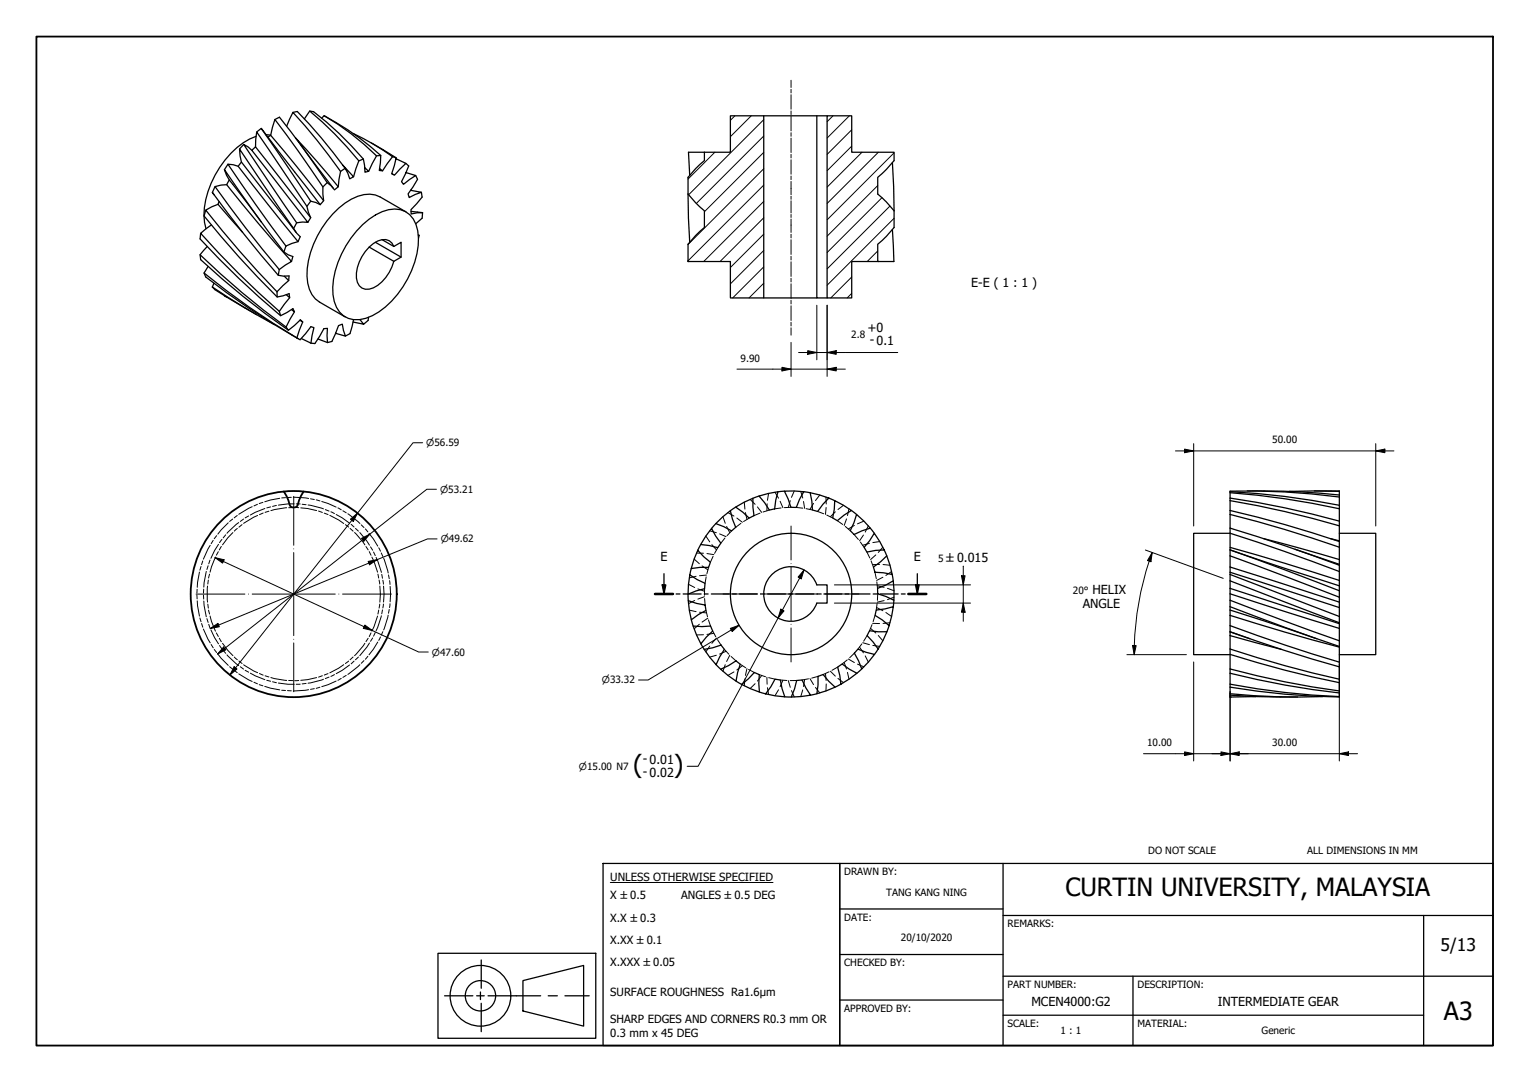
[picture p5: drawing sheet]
<svg xmlns="http://www.w3.org/2000/svg" width="420mm" height="297mm" viewBox="0 0 420 297" stroke-linecap="round" stroke-linejoin="round" font-family="sans-serif">
<!-- layer: Hatch (ISO) -->
<g fill="none" stroke="#000" stroke-width=".27">
<path d="M201.8 31.8l-1.2 1.2M206.3 31.8l-5.7 5.7M209.7 37.3l-18.5 18.6M209.7 32.9l-20.6 20.6M228.8 31.8l-1.7 1.6M233.2 31.8l-6.1 6.1M233.9 35.6l-6.8 6.8M196.3 41.8l-7.4 7.4M209.7 59.8l-12 12M209.7 55.3l-16.5 16.5M209.7 50.8l-20.8 20.8M209.7 46.3l-20.8 20.8"/>
<path d="M209.7 41.8l-16.3 16.3M233.9 40.1l-6.8 6.8M236.7 41.8l-9.6 9.6M241 50.9l-13.9 13.9M241.2 41.8l-14.1 14.1M242.2 54.3l-15.1 15M244.4 56.6l-17.3 17.2M245.5 59.9l-18.4 18.4M245.5 42l-18.4 18.4M209.7 77.8l-4 4M209.7 73.3l-8.5 8.5M209.7 68.8l-9.1 9.1"/>
<path d="M209.7 64.3l-9.1 9.1M233.9 76l-5.8 5.8M241 68.9l-2.9 2.9M233.9 80.5l-1.3 1.3"/>
</g>
<!-- layer: Hidden (ISO) -->
<g fill="none" stroke="#000" stroke-width=".27">
<path d="M204.4 137.9l.2 1.9M206 137.1l1.4 1.3M208 139.2l1.2 1.5M210.7 138.3l-.1 1.9M211.1 135.5l-.3 1.8M212.8 135.1l1 1.7M214.2 137.6l.8 1.8M214.5 139.4l-1.8 .3M217 137.4l-.5 1.9M217.2 139.3l-1.8 .1M218.1 134.8l-.8 1.7M218.7 139.3l1.8 .2"/>
<path d="M219.9 134.9l.5 1.8M220.7 137.7l.3 1.9M221.4 139.6l1.7 .4M223.4 138.2l-1 1.6M225.1 135.9l-1.2 1.5M226.8 136.4l.1 2M226.9 139.3l-.2 1.9M231.6 138.7l-1.5 1.2M233.1 139.7l-.4 1.8M190.6 153.5l1.4 1.3M191.2 158.2l-1.9 .4M191.3 151.8l1.9 .1"/>
<path d="M192.8 155.3l1.6 1.1M193.8 147.2l1.1 1.6M193.9 158.4l-.3 1.7M194 157.9l-1.9 .2M194.1 152l1.9 .3M194.6 155.8l-.5 1.7M194.9 145.7l1.8 .5M195.5 149.5l1.2 1.5M195.8 152.7l-.7 1.6M197.1 150.4l-.9 1.5M197.6 146.6l1.8 .7M198.5 141.8l.7 1.8"/>
<path d="M199.1 147.7l-1.1 1.4M199.5 144.5l.9 1.7M199.9 140.7l1.6 1M200.9 145.8l-1.2 1.2M202.3 142.2l1.6 1.2M203.5 143.7l-1.5 1.1M204.7 140.7l.4 1.9M205.7 142.2l-1.5 1M208.7 140.9l-1.6 .7M211.3 140l-1.7 .6M224.5 140.4l1.7 .7M227 141.4l1.7 .8"/>
<path d="M229.4 140.5l-1.4 1.4M229.9 142.9l1.5 1.1M232.1 144.5l1.4 1.2M232.5 142.5l-.7 1.8M234.5 146.7l1.2 1.4M234.6 144.2l-1.6 1M236.3 148.8l1 1.5M237.1 146.9l-1.1 1.6M237.2 143.1l-1.7 .7M238.1 151.6l.8 1.6M238.5 144.4l-.9 1.7M238.8 149.2l-1.9 .5"/>
<path d="M239.2 154l.7 1.7M240.3 157.1l.3 1.8M240.5 152.3l-1.4 1.3M240.8 159.7l.2 1.8M241.5 154.9l-1.9 .1M241.6 148.7l-1.9 .3M242.4 150.2l-1.2 1.5M242.4 158.5l-1.7 .8M242.5 155l1.9 .2M244.8 156.9l-1.5 1.1M189.1 160.4l1.7 .9M189.3 167.5l1.9 .4"/>
<path d="M190.8 164.8l-1.7 .9M191.6 161.7l1.8 .6M192 171.4l-1.4 1.2M192.1 168.1l1.9 .2M193.2 174.3h-1.9M193.4 163.8l-1.8 .7M193.5 161.6v1.8M193.5 164.3l.1 1.8M193.9 167.6l.4 1.7M194.4 169.7l-1.6 1.1M194.5 170.2l.6 1.7M194.9 177.4l-1.1 1.6"/>
<path d="M195.7 173.2l.9 1.6M196 173.9l-1.9 .3M196.7 179.9l-1.8 .5M196.7 175.2l-1.2 1.4M197 175.6l1 1.5M198.9 178.3l1.2 1.3M199.4 178.8l-1.8 .8M200.4 179.9l-.9 1.7M234.6 179.3l-1.3 1.3M236 177.7l1.1 1.5M236.7 176.8l-1.1 1.4M236.9 176.4l1.9 .6"/>
<path d="M238.1 174.5l-.9 1.5M239.1 172.5l1.4 1.3M239.5 171.5l-.7 1.7M239.6 171.1l1.9 .1M239.7 177.2l1.9 .3M240.3 168.9l-.5 1.8M240.7 166.8l1.7 .9M240.9 165.7l-.3 1.8M240.9 160.8l1.9 .4M241 163v1.8M241.2 174.5l1.2 1.4M242.8 164.9l-1.9 .4"/>
<path d="M243.3 168.1l1.5 1.1M243.7 161.5l1.8 .7M244.4 171l-1.9 .2M245.5 164l-1.8 .6M199.2 182.5l-.7 1.8M200.8 180.2l1.3 1.2M201.5 184.5l-1.6 .9M203.3 182.3l1.5 1M203.9 182.7l-1.6 1.2M204.6 186.4l-.2 1.9M205.1 183.5l-.4 1.9M205.6 183.8l1.5 .8"/>
<path d="M207.4 187.7l-1.4 1.3M208.5 185.2l1.7 .6M209.2 185.5l-1.2 1.5M210.6 185.9l.1 1.9M210.8 188.8l.3 1.9M211.1 186l1.7 .4M213.8 189.4l-1 1.6M214.3 186.7l1.8 .1M215 186.8l-.8 1.7M216.5 186.9l.5 1.8M217.3 189.6l.8 1.7M218.8 186.8h-1.8"/>
<path d="M220.4 189.4l-.5 1.8M221 186.6l-.3 1.9M222 186.4l-1.7 .3M222.4 186.3l1 1.6M223.9 188.7l1.2 1.5M224.6 185.7l-1.7 .5M226.7 184.9l.2 1.9M226.9 187.8l-.1 1.9M227.7 184.4l-1.7 .8M228 184.3l1.4 1.3M230 183.1l-1.5 .9M230.1 186.3l1.5 1.1"/>
<path d="M231.8 181.9l.7 1.8M232.7 181.2l-1.4 1.1M232.7 184.6l.4 1.9M233 180.9l1.6 1M235.5 182.3l1.7 .8M237.6 180.1l.9 1.7"/>
</g>
<!-- layer: Visible (ISO) -->
<g fill="none" stroke="#000" stroke-width=".35">
<path d="M66.9 39.6l-1.1 1.3M70.3 37.4a23.7 23.7 0 0 0-13.2 15.2 17.4 17.4 0 0 0-.5 10.2M71.7 35.2l-1.2 1M73.1 37l1.2 .1M73.6 37.6l.7-.5 7.2 8.7 7.4 9.3-1 1.1-16.2-21 13.6 20M74.3 37.1l1.2-4.3 6.5 8.8 6.7 9.7 .2 3.8M75.5 32.8l1.2-.6a268.2 268.2 0 0 1 13.2 17.9l1 .9 1 1.1 1-.8-5.9-7-5.8-6.4M78.7 34.7l1.7-3.8a159.4 159.4 0 0 1 13.1 16.2l-.6 4.2M80.4 30.9l1.2-.3a139.9 139.9 0 0 1 13.2 15.6l.7 1.3 .5 1.6 1.1-.6-2.9-3.1M82.5 39.7l9 12M83.6 32.6l1.4-2.1a98.3 98.3 0 0 1 13.5 13.7l-1.4 4.3M85 30.5l1.1 .2a89.1 89.1 0 0 1 13.7 13l.4 3.6 1-.3-1-.9"/>
<path d="M88.4 32.4l.6-.6a72.6 72.6 0 0 1 14.4 11l-2.2 4.2M89 31.8a77 77 0 0 1 15.6 10.9l-.4 4.1 .9 .1-.9-.6M97 36.7a67 67 0 0 1 10.8 6.3l-2.7 3.9M102 39.3l6.8 4-1.2 4.4 .7 .4 3.2-3.2-2.8-1.3M209.7 31.8h17.4M224.3 31.8v50h2.8M56.5 57.7l-.5 1.6a264.9 264.9 0 0 0 20.1 22.2l3.3-.9 .1 1.1-.9-.8M58.8 53.5l-.5-.7a322.7 322.7 0 0 0 18.1 22.8l1.4 .2h1.6l-.1 1.2M59.1 51.2l-.8 1.6M59.9 56.1l-3.4 1.6a278.6 278.6 0 0 0 19.6 22.4M60.2 55.3l-.3 .8 6.7 7.7M62.2 50.7l-3.1 .5a345.4 345.4 0 0 0 17.6 22.8"/>
<path d="M62.6 45.1l-1 1.5M63 49.4l-.8-1.3-.6-1.5a448.5 448.5 0 0 0 16.4 22.6l1.1 .7 1.3 .5-.3 1.4M65.4 45.6l-1.3-.4-1.5-.1 7.6 11.1 8.3 11.3M66.3 44.5l-.5-3.6 15.6 23.1 1 1-.6 1.3M69.2 41.3l-1.1-1-1.2-.7 14.6 21.6M70.2 40.3l.3-4.1 13.8 20.5 1 3.1M85.3 55.2l1.4 .4 1.2 .6M85.3 55.2l-1 1.5M89.9 50.1l-1.2 1.2M94.8 46.2l-1.3 .9M99.8 43.7l-1.3 .5M104.6 42.7l-1.2 .1"/>
<path d="M107.6 47.7l.4 .2M107.8 43l1 .3M111.5 44.9l.7 .7-1.9 4.3 .5 .7 3.4-2.4-2.7-.8M111.5 58.2l-7.1-4.1a7.8 7.8 0 0 0-7.9 .6 25.8 25.8 0 0 0-12.2 21.1 8.4 8.4 0 0 0 3.4 7.1l7.1 4.1M114.2 48.2l.5 1-2.6 4 .3 1 3.3-1.4-2.9-.5M115.7 52.8l.2 1.3-3 3.5v1.1l1.6-.3h1.5l-3.1-.4M116 58.4l-.1 1.5-1.7 1.5M188.9 53.3l2.2 2.4 2.3 2.2v4.6l-2.3 2.1-2.2 2.5 .2 4.7M188.9 53.3l.5 13.2M193.4 41.8v2.3l-2.3 2.2-2.2 2.4v4.6M193.4 41.8h7.2v-10h9.1v50h-9.1v-10h-11.5M193.4 41.8h-4.3l.3 6.3"/>
<path d="M245.1 44.7l.4 13.2M245.5 57.9l-2.1-2.5-2.4-2.1v-4.6l2.4-2.2 2.1-2.4v-2.3h-11.6v-10h-6.8v50h6.8v-10h7.3M245.5 57.9v4.6l-2.1 2.4-2.4 2.2v4.5l.2 .2M54.9 69.9l.2 1.4a214.4 214.4 0 0 0 24.1 19.4l3.3-2.9 .6 .6-.7-.5M55.1 64.1l-.2 1.5a234.9 234.9 0 0 0 22.2 21.1l3.3-2 .5 .9-.8-.6M56 75l.5 1a208.6 208.6 0 0 0 25.4 17M56.9 67.7l-2 2.2a218.7 218.7 0 0 0 23.7 19.9M57.1 73.2l-1.1 1.8a208.6 208.6 0 0 0 25.5 17.8M58 61.8l-2.9 2.3a238.4 238.4 0 0 0 21.6 21.4M58.3 78.8a202.2 202.2 0 0 0 17.1 10.3M58.3 78.8l.8 .7 11.4 6.9M58.7 77.8l-.4 1"/>
<path d="M71.8 61l-8.8-11.6-.8 1.3a438.9 438.9 0 0 0 17.9 21.1l-3.4 2.2M76.7 74l-.3 1.6M78.1 75.8l1.2 1.2-3.2 3.1M78.5 67.5l-.5 1.7M81.3 63.8l-15-19.3-.9 1.1 16.4 20.7-3.3 1.2M81.5 61.2l-.9 1.5M84.5 61l.8-1.2-15.1-19.5-1 1 15.3 19.7h-1.5l-1.5 .2M99.6 61.7a12.2 12.2 0 0 1 10.3-4.2 6.5 6.5 0 0 1 4.8 5.8 24.2 24.2 0 0 1-7.2 19.4 13.7 13.7 0 0 1-10.4 5.1 6.8 6.8 0 0 1-5.7-6.9 25.2 25.2 0 0 1 8.2-19.2zM101.4 67.8l6.7 3.9M103.1 66.5l7 4.1M104.9 65.8l3.2 1.9M108.1 67.7l2-1.2v4.1l-2 1.1"/>
<path d="M108.1 67.7a2.93 2.93 0 0 0-4.4-1.5 11.4 11.4 0 0 0-5.8 10.1 3 3 0 0 0 4.6 2.7 11.5 11.5 0 0 0 5.6-7.3M114.9 64.5l.2 .1-.2 .8M188.9 71.6l.2 .2M245.1 63l.4 8.8h-4.3M61.6 81.2l.8 .4M76.1 80.1v1.4M76.7 85.5l.4 1.2M78.6 89.8l.6 .9M79.5 81.7l-2.8 3.8M80.9 85.6l-2.3 4.2M81.5 92.8l.9 .5 3-3.6 .8 .2-.8 4.3M82.7 92.9l2.7 1.3"/>
<path d="M83.1 88.4l-1.6 4.4M87.3 93.1l2.6 .9M89.9 94v-3.9l-1 .1-2.4 4.1-1.1-.1M92.2 91.5l2.7 .8-.9-3.3-1 .4-1.9 4.3-1.2 .3M97.1 87.8l-1 3.8-1.2 .7M98.8 87.7l1.1 1.3-2.9-.6M101.2 87.1l-.1 .9-1.2 1M209.7 81.8h14.6M202 139.2l4.8-2.4v2.4l.3 2.4-1.4 .6-1.7-1.6zM202 139.2l-1.4 1M208.4 136.2l5.2-1.2-.6 2.3-.3 2.4-1.4 .3-1.3-2zM208.4 136.2l-1.6 .6"/>
<path d="M215.4 134.8l5.3 .2-1.1 2.1-.9 2.2h-1.5l-.8-2.3zM215.4 134.8l-1.8 .2M220.7 135l1.8 .3M222.5 135.3l5.1 1.4-1.7 1.8-1.4 1.9-1.4-.4-.2-2.4zM227.6 136.7l1.6 .7M229.2 137.4l4.6 2.7-2 1.3-1.9 1.5-1.2-.7 .4-2.4zM337.8 137.4a258 258 0 0 1 30 7M337.8 135.3a213.2 213.2 0 0 1 30 4.4M337.8 136.7a242.6 242.6 0 0 1 30 6.4M337.8 135a205.4 205.4 0 0 1 30 3.7M342.5 134.8a210 210 0 0 1 25.3 1.1M360.9 134.8h6.9v56.5a197.8 197.8 0 0 1-30-2.7"/>
<path d="M367.8 136.4a191.7 191.7 0 0 0-30-1.6v11.6M367.8 134.9h-13.8M189.4 157.8l2 1.3 2.2 1-.1 1.5-2.3 .6-2.3 .9zM189.8 156.1l-.4 1.7M192.4 149.5l-.8 1.6 1.6 1.7 1.9 1.5-.5 1.5h-2.4l-2.4 .3 1.8-5M195.4 145.1l1.1 2.1 1.5 1.9-.9 1.3-2.3-.6-2.4-.3zM196.6 143.7l4-3.5 .5 2.3 .9 2.3-1.1 1-2.1-1.2zM196.6 143.7l-1.2 1.4M211.8 157.9a7.5 7.5 0 0 1 12.5 2.7h2.8v5h-2.8a7.5 7.5 0 0 1-11 3.9 7.5 7.5 0 0 1-1.5-11.6zM233.8 140.1l1.4 1.1M235.2 141.2l3.8 3.8-2.3 .7-2.2 1-1-1 1-2.2zM239 145l1.1 1.4"/>
<path d="M239.9 155.7l1.9-1.4 1.7-1.7 1.5 5.1-2.3-.5-2.4-.1zM240.1 146.4l2.7 4.6-2.4 .1-2.3 .5-.8-1.3 1.5-1.9zM242.8 151l.7 1.6M245 157.7l.3 1.8M337.8 146.4h-10v33.3h10M337.8 141.2a342.5 342.5 0 0 1 30 9M337.8 145a475.5 475.5 0 0 1 30 10.2M337.8 140.1a315.9 315.9 0 0 1 30 8.6M337.8 159.5l30 11.5M337.8 157.1l30 9.7M337.8 155.7l30 9.6M337.8 152.6l30 11.4"/>
<path d="M337.8 157.7l30 11.5M337.8 146.4v4.6M337.8 151l30 11.2M337.8 151l30 9.8M337.8 150.3l15 4.3 15 4.7M337.8 146.4a541.8 541.8 0 0 1 30 10.5M337.8 151v40.4M347 147.9l20.8 5.7M355.6 150.8l12.2 4.1M365.4 147.9l2.4 .6M367.8 146.4h10v33.3h-10M188.9 163.1l.1 1.8"/>
<path d="M189 164.9l2.3 .8 2.3 .4 .3 1.5-2.1 1.1-2 1.5zM189.8 170.2l.5 1.7M190.3 171.9l2.4 .1 2.4-.1 .6 1.3-1.7 1.7-1.5 1.8zM192.5 176.7l.9 1.6M193.4 178.3l2.3-.5 2.3-.7 .9 1.2-1.3 2-1 2.2zM235.6 178.2l2.2 .9 2.4 .5-3.6 4-.8-2.2-1.2-2.1zM238.8 173.2l2.4 .2h2.4l-2.4 4.8-1.4-2-1.7-1.7zM240.6 167.5l2.4-.3 2.3-.6-1.1 5.2-1.9-1.6-2-1.3zM241 161.5l2.2-.9 2.1-1.1 .2 5.3-2.2-1-2.3-.8zM241.2 178.2l-1 1.5M244.2 171.8l-.6 1.6M245.5 164.8l-.2 1.8"/>
<path d="M337.8 179.6a282.9 282.9 0 0 0 30 7.8M337.8 174.5l14 3.8M337.8 173.4a401.8 401.8 0 0 0 30 9.7M337.8 178.2a305 305 0 0 0 30 8.3M337.8 168.9a580.6 580.6 0 0 0 30 8.8M337.8 166.6l15 5.6 15 5.3M337.8 171.8a454.5 454.5 0 0 0 30 10M337.8 163l30 9.5M337.8 161.5l30 9.7M337.8 164.8l15 5.7 15 5.4M337.8 167.5l23.8 7.9M337.8 173.5l5.4 1.9"/>
<path d="M196.6 182.5l1.3 1.2M197.9 183.7l2.2-1 2-1.3 1.2 .9-.7 2.3-.5 2.4zM202.1 187l1.6 .9M203.7 187.9l1.8-1.5 1.6-1.8 1.4 .6-.1 2.4 .1 2.4zM208.5 190l1.8 .5M212.8 186.4l1.5 .3 .5 2.3 .7 2.3-5.2-.8 1.4-1.9zM215.5 191.3l1.8 .1M218.8 186.8l1.5-.1 1 2.1 1.3 2-5.3 .6 .9-2.3zM224.3 190.5l-1.7 .3M224.6 185.7l1.4-.5 1.6 1.8 1.7 1.6-5 1.9 .3-2.4zM230.9 187.8l-.3-2.3-.6-2.4 1.3-.8 1.9 1.4 2.1 1.1-2.1 1.6-3.9 2.2M236.6 183.7l-1.3 1.1"/>
<path d="M337.8 190.8l7 .4 11.5 .2M337.8 190.5a189.9 189.9 0 0 0 25.4 .7M337.8 184.8a225.7 225.7 0 0 0 30 5.4M337.8 187.8a202 202 0 0 0 30 3.4M337.8 183.6a236.7 236.7 0 0 0 30 6.1M337.8 191.4h.1M344.8 191.2l-7 .2"/>
<circle cx="217.2" cy="163.1" r="16.7"/>
</g>
<circle cx="337.8" cy="191.4" r=".17" fill="#000"/>
<!-- layer: Section Line (ISO) -->
<g fill="none" stroke="#000" stroke-width=".35">
<path d="M182.3 157.5v5.6M251.9 157.5v5.6M179.9 163.1h4.9M181.8 160.6h1l-.5 2.5zM185.7 163.1h1M187.6 163.1h4.9M193.4 163.1h1.1M195.3 163.1h5M201.1 163.1h1.1M203.1 163.1h4.9M208.9 163.1h1M210.8 163.1h4.9"/>
<path d="M216.6 163.1h1.1M218.5 163.1h5M224.3 163.1h1.1M226.3 163.1h4.9M232.1 163.1h1M234 163.1h4.9M239.8 163.1h1M241.7 163.1h4.9M247.5 163.1h1.1M249.4 163.1h5M251.4 160.6h1l-.5 2.5z"/>
</g>
<path d="M179.9 163.1h4.9M249.4 163.1h5" fill="none" stroke="#000" stroke-width=".7"/>
<g fill="#000">
<path d="M181.8 160.6h1l-.5 2.5z" fill-rule="evenodd"/>
<path d="M251.4 160.6h1l-.5 2.5z" fill-rule="evenodd"/>
</g>
<!-- layer: Border (ISO) -->
<path d="M10 10h400v277h-400z" fill="none" stroke="#000" stroke-width=".5"/>
<!-- layer: Title (ISO) -->
<g fill="none" stroke="#000" stroke-width=".35">
<path d="M165.6 237h65v50h-65zM230.6 237h179.4v50h-179.4zM275.5 237v50M230.6 249.5h44.9M275.5 251.3h134.5M391 251.3v35.7M120.3 261.7h43.3v23.3h-43.3zM122.1 273.4h7.8M130.9 273.4h2.1M131.9 272.3v2.1M132.2 263.5v7.8M132.2 275.4v7.8"/>
<path d="M134 273.4h14.5M143.6 269.2l16.7-4.2v16.7l-16.7-4.2zM150.5 273.4h2.6M155.1 273.4h6.7M230.6 274.5h44.9M230.6 262h44.9M275.5 278.7h115.5M275.5 268h134.5M311.1 268v19"/>
<circle cx="131.9" cy="273.4" r="8.3"/>
<circle cx="131.9" cy="273.4" r="4.2"/>
</g>
<path d="M167.6 242.3h44.7" fill="none" stroke="#000" stroke-width=".27"/>
<!-- layer: Sketch Geometry (ISO) -->
<g fill="none" stroke="#000" stroke-width=".5">
<path d="M77.9 134.9l1.3 2.5 .4 1.3a1.27 1.27 0 0 0 2.2 0l.3-1.3 1.3-2.5"/>
<circle cx="80.7" cy="163.1" r="28.3"/>
</g>
<g fill="none" stroke="#000" stroke-width=".27">
<path d="M69.3 139.1l-3.7 2.1M70.7 138.5l-1 .4M72.2 137.9l-1 .3M72.7 139.6l-3.9 1.8M74.3 139.2l-1 .2M75.9 138.7l-1.1 .3M76.8 136.8l-4.1 1M78.4 136.6l-1 .1M78.7 139.4l-4.3 .8M80 136.5l-1.1 .1M80.4 139.3l-1.1 .1M80.5 136.5l4.3 .3"/>
<path d="M80.8 138.3l-4.4 .4M80.9 139.3l1.1 .1M81.3 138.3l1.1 .1M82.6 139.4l4.3 .8M83 138.4l1.1 .2M84.6 138.6l4.2 1.1M85.3 136.9l1 .2M86.8 137.2l1.1 .3M88.4 137.7l3.9 1.5M89.3 139.9l1.1 .4M92.8 139.4l.9 .6M54.8 157l-.6 4.2"/>
<path d="M55.2 155.5l-.3 1M55.7 154l-.3 1M56.6 156.9l-.6 4.3M57.2 155.3l-.4 1M57.2 159.2l-.1 1.1M57.5 157.6l-.2 1.1M57.7 153.8l-.4 1M57.7 149.7l-1.8 3.8M58.5 148.3l-.5 .9M59.2 152.9l-1.5 4.2M59.5 147.1l-.7 .8M60 151.5l-.6 .9"/>
<path d="M60 149.4l-2.1 3.9M60.8 150l-.6 1M60.9 148.1l-.6 .9M62 146.8l-.7 .9M62.7 143.5l-2.9 3.1M63.9 142.5l-.8 .6M64 146.2l-1.5 1.5-1.4 1.9M65.1 141.5l-.8 .7M65.2 145.1l-.9 .7M65.6 143.5l-3.3 2.9M66.5 144l-.9 .7M66.9 142.5l-.9 .6"/>
<path d="M68.3 141.6l-1 .6M70.7 141.5l-3.8 2.2M72.3 140.8l-1 .5M73.8 140.3l-1 .4M87.5 140.3l1 .4M89 140.9l1.1 .4M90.6 141.5l3.8 2.2M90.9 140.5l.9 .5M92.3 141.3l3.7 2.3M94.2 140.2l.9 .6M94.8 144l.9 .7M95.5 141.1l3.3 2.6"/>
<path d="M96.1 145.1l.9 .7M96.4 143.9l.8 .8M97.4 146.2l2.8 3.4M97.6 145.1l.8 .7M98.8 146.2l2.7 3.5M99.2 144.1l.8 .7M100.3 145.2l.7 .8M100.5 150l.6 1M101.3 146.4l2.4 3.5M101.4 151.4l.5 1M101.8 150.1l.5 .9M102.1 152.9l1.6 4.2"/>
<path d="M102.6 151.5l.4 1M103.3 153l1.4 4.1M103.8 157.6l.2 1.1M104 150.4l.5 .9M104.1 159.2l.2 1.1M104.7 151.8l.4 1M104.8 157.7l.2 1M105.1 159.3l.2 1.1M105.4 153.3l1.2 4M106.7 157.8l.2 1.1M107 159.4l.1 1M54.1 163.4v1"/>
<path d="M54.1 161.8v1M54.2 164.9l.6 4.2M54.9 169.7l.3 1M55.4 171.2l.3 1M55.9 172.7l1.8 3.8M55.9 163.4v1.1M55.9 161.7v1.1M56 165l.6 4.3M56.8 169.8l.4 1.1M57 160.9v4.4M57.1 165.8l.1 1.1M57.3 167.5l.2 1.1"/>
<path d="M57.3 171.4l.4 1M57.7 169.1l1.5 4.2M57.9 172.9l2.1 3.9M58 176.9l.5 .9M58.8 178.3l.7 .8M59.4 173.8l.6 .9M59.8 179.5l2.9 3.2M60.2 175.2l.6 1M60.3 177.2l.6 .9M61.1 176.6l1.4 1.9 1.5 1.5M61.3 178.5l.7 .9M62.3 179.8l3.3 2.9"/>
<path d="M100.2 176.6l-2.8 3.4M101.1 175.2l-.6 .9M101.5 176.5l-2.7 3.5M101.9 173.8l-.5 .9M102.3 175.1l-.5 1M103 173.7l-.4 .9M103.7 169.1l-1.6 4.2M103.7 176.3l-2.4 3.5M104 167.5l-.2 1.1M104.3 165.9l-.2 1M104.3 160.9l.2 2.2-.2 2.2M104.5 174.9l-.5 .9"/>
<path d="M104.7 169l-1.4 4.2M105 167.4l-.2 1.1M105.1 173.4l-.4 1M105.3 165.8l-.2 1.1M105.3 160.9l.2 2.2-.2 2.2M106.6 168.9l-1.2 4M106.9 167.3l-.2 1.1M107.1 165.7l-.1 1.1M107.1 161v4.2M63.1 183l.8 .7M64.3 184l.8 .7M64.3 180.4l.9 .7"/>
<path d="M65.6 185l3.7 2.1M65.6 181.5l.9 .7M66 183l.9 .7M66.9 182.5l3.8 2.2M67.3 184l1 .5M68.8 184.8l3.9 1.8M69.7 187.3l1 .4M71.2 188l1 .3M71.3 184.9l1 .4M72.7 188.4l4.1 1M72.8 185.5l1 .3M73.3 186.8l1 .2"/>
<path d="M74.4 186l4.3 .8M74.8 187.2l1.1 .2M76.4 187.5l4.4 .4M77.4 189.5l1 .1M78.9 189.6l1.1 .1M79.3 186.8h1.1M82 186.8l-1.1 .1M82.4 187.8l-1.1 .1M84.1 187.6l-1.1 .2M84.8 189.3l-4.3 .4M86.3 189.1l-1 .1M86.9 186l-4.3 .8"/>
<path d="M87.9 188.7l-1.1 .3M88.5 185.5l-1 .4M88.8 186.5l-4.2 1M90.1 184.9l-1.1 .4M90.4 185.9l-1.1 .4M91.8 185.2l-.9 .5M92.3 187l-3.9 1.5M93.7 186.2l-.9 .6M94.4 182.5l-3.8 2.2M95.1 185.4l-.9 .6M95.7 181.5l-.9 .7M96 182.6l-3.7 2.3"/>
<path d="M97 180.4l-.9 .7M97.2 181.5l-.8 .7M98.4 180.4l-.8 .7M98.8 182.5l-3.3 2.6M100 181.4l-.8 .7M101 180.2l-.7 .8"/>
</g>
<!-- layer: Center Mark (ISO) -->
<g fill="none" stroke="#000" stroke-width=".27">
<path d="M80.7 136.3v13.4M80.7 150.7h.1M80.7 151.7v22.8M217.2 144.4v9.3M217.2 154.7h.1M217.2 155.7v14.7M53.8 163.1h13.5M68.3 163.1h.1M69.3 163.1h22.8M80.7 175.5h.1M80.7 176.5v13.4M93.1 163.1h.1"/>
<path d="M94.1 163.1h13.4M198.6 163.1h9.3M208.9 163.1h.1M209.9 163.1h14.7M217.2 171.4h.1M217.2 172.4v9.3M225.6 163.1h.1M226.6 163.1h9.3"/>
</g>
<!-- layer: Dimension (ISO) -->
<g fill="none" stroke="#000" stroke-width=".27">
<path d="M217.2 94v9.3M219.3 96.8h27.2M221.8 96.3l2.5 .5-2.5 .5zM224.3 83.8v15M227.1 96.8l2.5-.5v1zM227.1 83.8v19.5M202.4 101.3h29.7M214.7 100.8l2.5 .5-2.5 .5zM227.1 101.3l2.5-.5v1zM116.1 121.6h-2.7l-50.3 63.7M119.9 134.3h-2.7l-57.4 45.2M322.8 123.8h60"/>
<path d="M325.3 123.3l2.5 .5-2.5 .5zM327.8 121.8v22.6M377.8 123.8l2.5-.5v1zM377.8 121.8v22.6M59.1 153.1l2.4 .6-.4 .9zM59.1 153.1l55.9 25.9h2.6M96.2 142.5l2-1.6-1.2 2.3zM99.3 147.8l2.3-1.2-1.7 2zM101.1 154.1l2.5-.5-2.1 1.4zM120 147.9h-2.6l-59.7 24.7M220.8 156.5l-.8 2.4-.8-.5zM220.8 156.5l-29.1 53.9h-3"/>
<path d="M264 158.1h1l-.5 2.5zM264.5 155.4v15.2M314.5 151l21.4 7.8M316.4 151.7l-.3 2.5-1-.3zM316.4 151.7a81.8 81.8 0 0 0-4.9 28M57.7 172.6l2.1-1.5 .4 1zM61.4 177.6l.6 .8-2.2 1.1zM100.2 171.6l2.1 1.5-2.5-.6zM200.6 172.5l2.4-.8-1.9 1.7zM203 171.7l-25 15h-2.7M214.4 167.2l.9 .5-1.6 2zM229.1 165.6h37.4"/>
<path d="M229.1 160.6h37.4M264.5 165.6l.5 2.5h-1zM309.5 179.7h16.3M311 177.2h1l-.5 2.5zM64.3 183l.8 .7-2 1.6zM327.8 181.7v27.2M337.8 189.9v19M367.8 182.4v26.5M314 206.9h58.8M325.3 206.4l2.5 .5-2.5 .5zM335.3 206.4l2.5 .5-2.5 .5zM337.8 206.9l2.5-.5v1z"/>
<path d="M367.8 206.9l2.5-.5v1z"/>
</g>
<g fill="#000">
<path d="M221.8 96.3l2.5 .5-2.5 .5z" fill-rule="evenodd"/>
<path d="M227.1 96.8l2.5-.5v1z" fill-rule="evenodd"/>
<path d="M214.7 100.8l2.5 .5-2.5 .5z" fill-rule="evenodd"/>
<path d="M227.1 101.3l2.5-.5v1z" fill-rule="evenodd"/>
<path d="M325.3 123.3l2.5 .5-2.5 .5z" fill-rule="evenodd"/>
<path d="M377.8 123.8l2.5-.5v1z" fill-rule="evenodd"/>
<path d="M59.1 153.1l2.4 .6-.4 .9z" fill-rule="evenodd"/>
<path d="M96.2 142.5l2-1.6-1.2 2.3z" fill-rule="evenodd"/>
<path d="M99.3 147.8l2.3-1.2-1.7 2z" fill-rule="evenodd"/>
<path d="M101.1 154.1l2.5-.5-2.1 1.4z" fill-rule="evenodd"/>
<path d="M220.8 156.5l-.8 2.4-.8-.5z" fill-rule="evenodd"/>
<path d="M264 158.1h1l-.5 2.5z" fill-rule="evenodd"/>
<path d="M316.4 151.7l-.3 2.5-1-.3z" fill-rule="evenodd"/>
<path d="M57.7 172.6l2.1-1.5 .4 1z" fill-rule="evenodd"/>
<path d="M61.4 177.6l.6 .8-2.2 1.1z" fill-rule="evenodd"/>
<path d="M100.2 171.6l2.1 1.5-2.5-.6z" fill-rule="evenodd"/>
<path d="M200.6 172.5l2.4-.8-1.9 1.7z" fill-rule="evenodd"/>
<path d="M214.4 167.2l.9 .5-1.6 2z" fill-rule="evenodd"/>
<path d="M264.5 165.6l.5 2.5h-1z" fill-rule="evenodd"/>
<path d="M311 177.2h1l-.5 2.5z" fill-rule="evenodd"/>
<path d="M64.3 183l.8 .7-2 1.6z" fill-rule="evenodd"/>
<path d="M325.3 206.4l2.5 .5-2.5 .5z" fill-rule="evenodd"/>
<path d="M335.3 206.4l2.5 .5-2.5 .5z" fill-rule="evenodd"/>
<path d="M337.8 206.9l2.5-.5v1z" fill-rule="evenodd"/>
<path d="M367.8 206.9l2.5-.5v1z" fill-rule="evenodd"/>
</g>
<!-- layer: Centerline (ISO) -->
<g fill="none" stroke="#000" stroke-width=".27">
<path d="M217.2 22v2M217.2 24.5v1M217.2 26v4M217.2 30.5v1M217.2 32v3.9M217.2 36.4v1M217.2 37.9v4M217.2 42.4v1M217.2 43.9v3.9M217.2 48.3v1M217.2 49.8v3.7M217.2 53.9v.8"/>
<path d="M217.2 55.1v3.4M217.2 58.9v.8M217.2 60.1v3.7M217.2 64.3v1M217.2 65.8v4.1M217.2 70.4v1M217.2 71.9v4M217.2 76.4v1M217.2 77.9v4M217.2 82.4v1M217.2 83.9v4.1M217.2 88.5v1"/>
<path d="M217.2 90v2"/>
</g>
<g font-size="6.9">
<text x="173.9" y="212.3">(</text>
<text x="185.1" y="212.3">)</text>
<text x="292.6" y="246.1">CURTIN UNIVERSITY, MALAYSIA</text>
<text x="396.5" y="280">A3</text>
</g>
<text font-size="4.8" x="395.6" y="261.1">5/13</text>
<g font-size="3.4">
<text x="266.7" y="78.7">E-E ( 1 : 1 )</text>
<text x="238.2" y="91.1">+0</text>
<text x="238.9" y="94.6">- 0.1</text>
<text x="181.4" y="154">E</text>
<text x="250.9" y="154">E</text>
<text x="297.3" y="166.8">ANGLE</text>
<text x="300" y="163">HELIX</text>
<text x="176.5" y="209.6">- 0.01</text>
<text x="176.5" y="213">- 0.02</text>
<text x="283.2" y="276.2">MCEN4000:G2</text>
<text x="334.4" y="276.2">INTERMEDIATE GEAR</text>
</g>
<text font-size="3.3" x="259.8" y="154.4">±0.015</text>
<g font-size="3.1">
<text x="167.6" y="241.8">UNLESS OTHERWISE SPECIFIED</text>
<text x="167.6" y="246.9">X ±0.5</text>
<text x="187.1" y="246.9">ANGLES ±0.5 DEG</text>
<text x="167.6" y="253">X.X ±0.3</text>
<text x="167.6" y="259.1">X.XX ±0.1</text>
<text x="167.6" y="265.1">X.XXX ±0.05</text>
<text x="167.6" y="273.5">SURFACE ROUGHNESS Ra1.6µm</text>
<text x="167.6" y="280.9">SHARP EDGES AND CORNERS R0.3 mm OR</text>
<text x="167.6" y="284.6">0.3 mm x 45 DEG</text>
</g>
<g font-size="2.7">
<text x="233.8" y="92.8">2.8</text>
<text x="203.4" y="99.3">9.90</text>
<text x="349.4" y="121.7">50.00</text>
<text x="257.7" y="154.4">5</text>
<text x="294.6" y="163">20°</text>
<text x="315" y="204.9">10.00</text>
<text x="349.4" y="204.9">30.00</text>
<text x="315.3" y="234.4">DO NOT SCALE</text>
<text x="359" y="234.4">ALL DIMENSIONS IN MM</text>
<text x="231.9" y="240.3">DRAWN BY:</text>
<text x="243.4" y="245.9">TANG KANG NING</text>
<text x="231.9" y="252.8">DATE:</text>
<text x="276.7" y="254.6">REMARKS:</text>
<text x="247.4" y="258.2">20/10/2020</text>
<text x="231.9" y="265.3">CHECKED BY:</text>
<text x="276.7" y="271.2">PART NUMBER:</text>
<text x="312.4" y="271.3">DESCRIPTION:</text>
<text x="231.9" y="277.8">APPROVED BY:</text>
<text x="276.7" y="282">SCALE:</text>
<text x="312.4" y="282">MATERIAL:</text>
<text x="291.3" y="284">1 : 1</text>
<text x="346.5" y="284">Generic</text>
</g>
<g font-size="2.6">
<text x="117.1" y="122.5">⌀56.59</text>
<text x="120.9" y="135.3">⌀53.21</text>
<text x="121" y="148.9">⌀49.62</text>
<text x="118.6" y="180">⌀47.60</text>
<text x="165.3" y="187.6">⌀33.32</text>
<text x="159" y="211.4">⌀15.00 N7</text>
</g>
</svg>
